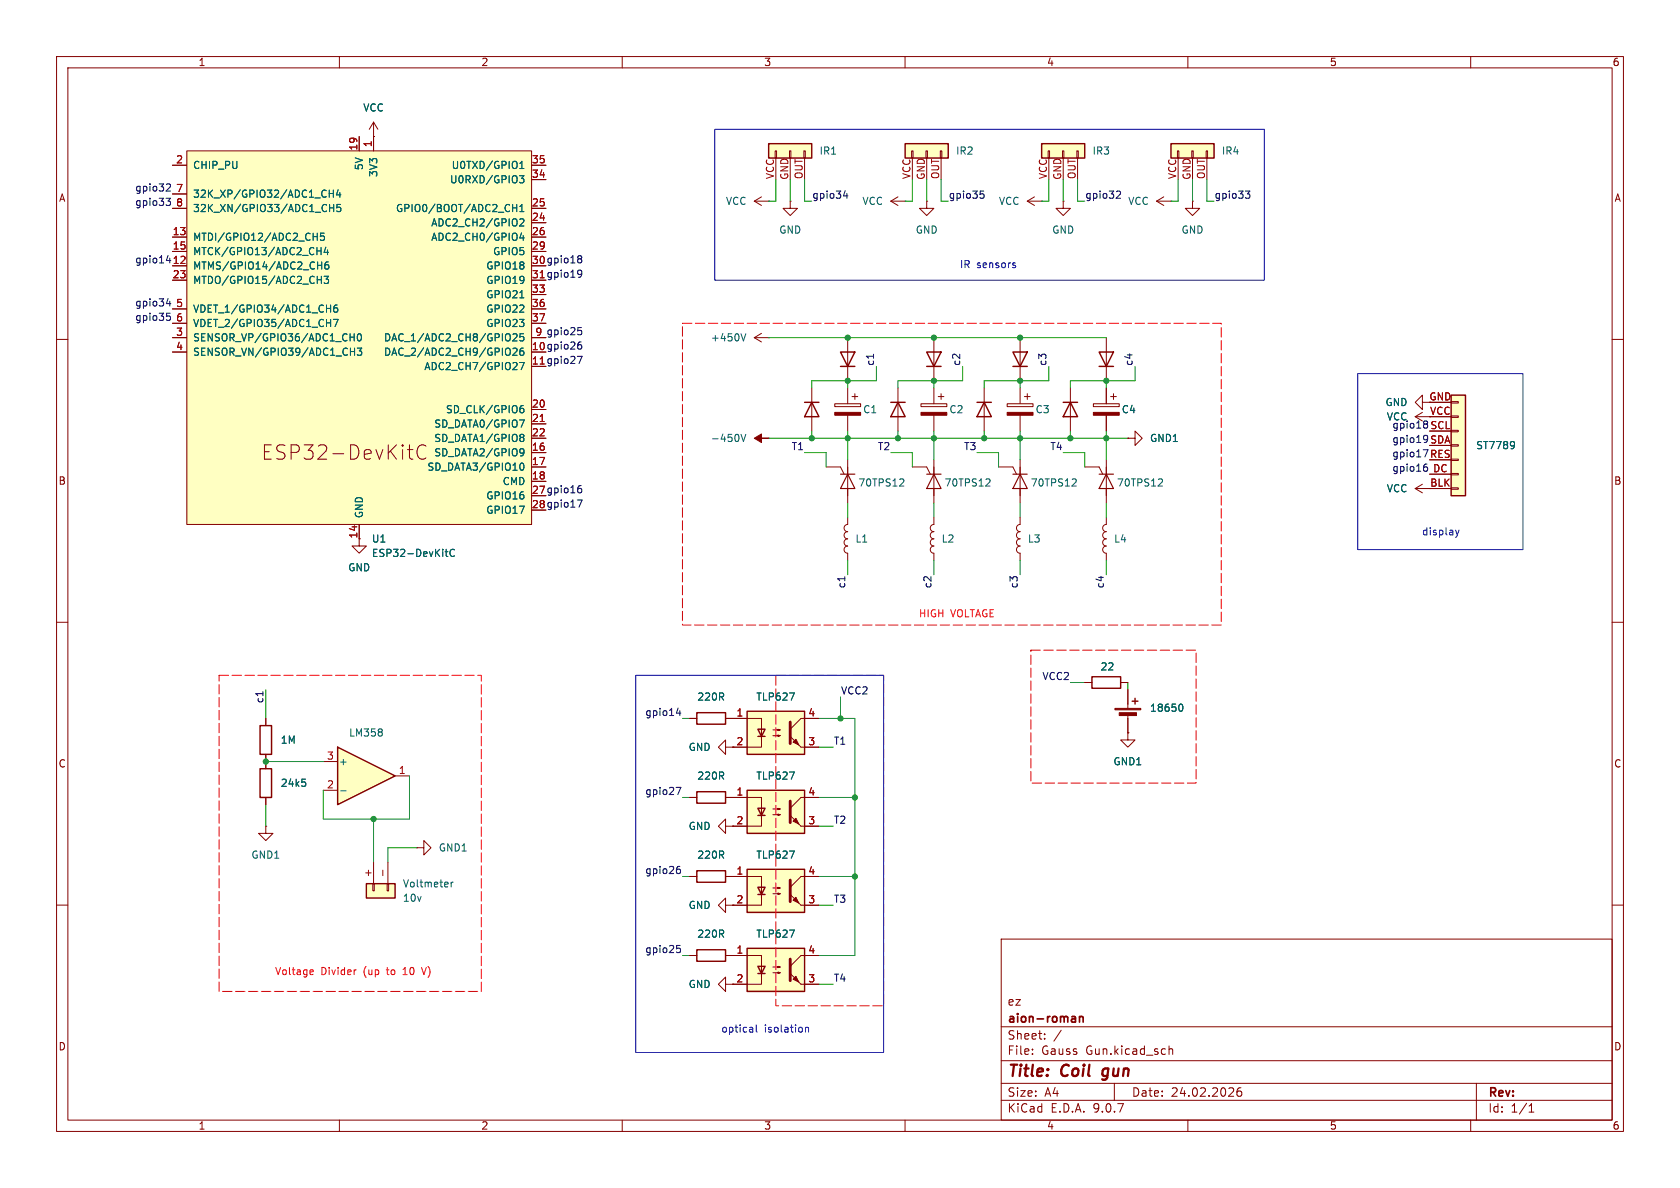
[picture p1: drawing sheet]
<svg xmlns="http://www.w3.org/2000/svg" width="297mm" height="210mm" viewBox="0 0 297 210" stroke-linecap="round" stroke-linejoin="round" font-family="sans-serif">
<g fill="none" stroke="#840000" stroke-width=".18">
<path d="M10 10h277v190h-277zM12 12h273v186h-273zM60 10v2M110 10v2M160 10v2M210 10v2M260 10v2M66 24.1h.1M66 21.6l-.7 1.3M66 21.6l.8 1.3M66 21.6v2.5M149.9 59.7v7.6"/>
<path d="M10 60h2M143.5 68.6v7.6M158.7 68.6v7.6M285 60h2M191.8 82.6h2.5l.6 1.2M195.6 81.3v7.6M10 110h2M285 110h2M47 127v1.3M47 133.4v2.5M47 141v1.2M10 160h2"/>
<path d="M177 166h108v32h-108zM285 160h2M60 198v2M110 198v2M160 198v2M177 194.5h108M177 191.5h108M177 187.5h108M177 181.5h108M182.5 186.3v.1M182.5 185.5v.1M184.7 183.6v.1"/>
<path d="M184.7 182.8v.1M187.6 182.1l-1.3 2M197 191.5v3M206.7 184.9v1.5M206.7 185.5l.2-.1 .3 .1 .1 .9M210 198v2M219.4 192.3a.59 .59 0 0 0-.7 .6v.6l.1 .2 .4 .1 .3-.1v-.5l-.1-.3h-.4l-.3 .3M260 198v2M261 191.5v6.5M270.3 196.6h.9M270.3 195.5l.4-.4v1.5"/>
</g>
<path d="M194.8 190.8l.2 .1M194.9 189.3v.7" fill="none" stroke="#840000" stroke-width=".4"/>
<path d="M189.9 179.7l.2 .2v.8M190.8 179.7v1M190.8 179.8l.3-.1 .3 .1 .1 .9M190.1 180.6l-.5 .1M190.1 180l-.5 .1" fill="none" stroke="#840000" stroke-width=".3"/>
<path d="M194.3 83.8h2.5M195.6 83.8l1.2 2.6h-2.5z" fill="none" stroke="#840000" stroke-width=".2"/>
<path d="M205.3 84.7l.2 .2v.3l-.8 .7h.8M53.4 137.7h.6M53.8 138.2l.3 .3v.3l-.3 .2" fill="none" stroke="#006464" stroke-width=".18"/>
<path d="M142.2 71.1h2.6M143.5 71.1l1.3 2.6h-2.6zM148.6 62.2h2.5l-1.2 2.6zM148.6 64.8h2.5M157.5 71.1h2.5M158.7 71.1l1.3 2.6h-2.5zM46 135.9h2v5.1h-2zM46 128.3h2v5.1h-2z" fill="none" stroke="#840000" stroke-width=".25"/>
<path d="M59.7 132.1l10.1 5.1-10.1 5z" fill="#ffffc2"/>
<path d="M179.1 62.2h2.5l-1.3 2.6zM179.1 64.8h2.5M193 119.6h5.1v2.1h-5.1zM59.7 132.1l10.1 5.1-10.1 5zM123.2 140h5.1v2h-5.1zM200.2 124h1M200.7 123.4v1.1M123.2 153.9h5.1v2.1h-5.1z" fill="none" stroke="#840000" stroke-width=".25"/>
<g fill="none" stroke="#840000" stroke-width=".18">
<path d="M133.3 59.7l1.3 .8M133.3 59.7h2.6M134.6 58.9l-1.3 .8M135.9 59.7h.1M180.3 59.7v7.6M147.6 71.4h4.5v.5h-4.5zM149.9 68.6v2.8M149.9 73.4v2.8M150.6 70.1h1M151.1 69.6v1M149.9 91.4v1.3a.64 .64 0 0 0-.7 .6 .64 .64 0 0 0 .7 .7M149.9 94a.64 .64 0 0 0-.7 .6 .64 .64 0 0 0 .7 .7 .64 .64 0 0 0-.7 .6 .64 .64 0 0 0 .7 .6 .64 .64 0 0 0-.7 .7 .64 .64 0 0 0 .7 .6v1.3"/>
<path d="M57.1 134.6h2.6M57.1 139.7h2.6M69.8 137.2h2.6M128.3 132.1v-1.3l-1.3 1.3 1.3 1.3v-1.3h1.2M191.8 120.7h1.2M198.1 120.7h1.3M199.4 129.5v1.3h1.3l-1.3 1.3-1.3-1.3h1.3M199.4 129.5h.1M199.4 121.9v3.3M199.4 126.2v3.3M121.9 141h1.3M121.9 154.9h1.3"/>
<path d="M128.3 146.1v-1.3l-1.3 1.3 1.3 1.2v-1.2h1.2M128.3 141h1.2M128.3 154.9h1.2"/>
</g>
<path d="M131 59l.4 1.3 .4-1.3M60.2 139.8h1M67.5 129v.3M67.5 129.5v.5M208.6 124.5h.1a.68 .68 0 0 1 .4 .6 .68 .68 0 0 1-.4 .6h-.1" fill="none" stroke="#006464" stroke-width=".18"/>
<g fill="#840000" stroke="#840000" stroke-width=".18">
<path d="M147.6 72.9h4.5v.5h-4.5z"/>
<path d="M197.1 125.2h4.6v.3h-4.6z"/>
<path d="M197.9 126h3v.5h-3z"/>
</g>
<path d="M64.8 156.2h5v2.6h-5z" fill="#ffffc2"/>
<path d="M123.2 126h5.1v2h-5.1zM64.8 156.2h5v2.6h-5z" fill="none" stroke="#840000" stroke-width=".25"/>
<path d="M180.3 91.4v1.3a.64 .64 0 0 0-.6 .6 .64 .64 0 0 0 .6 .7M180.3 94a.64 .64 0 0 0-.6 .6 .64 .64 0 0 0 .6 .7 .64 .64 0 0 0-.6 .6 .64 .64 0 0 0 .6 .6 .64 .64 0 0 0-.6 .7 .64 .64 0 0 0 .6 .6v1.3M121.9 127h1.3M128.3 127h1.2M47 146.1v1.2h1.3l-1.3 1.3-1.3-1.3h1.3M47 146.1h.1M65.9 156.2h.3v1.3h-.3zM66 152.4v3.8M68.5 156.2h.2v1.3h-.2zM68.6 152.4v3.8M73.7 149.9h1.2v-1.3l1.3 1.3-1.3 1.2v-1.2M73.7 149.9h.1" fill="none" stroke="#840000" stroke-width=".18"/>
<path d="M67.7 153.8v1" fill="none" stroke="#a90000" stroke-width=".18"/>
<path d="M79.8 155.9v.9M80.1 155.9l-.3 .3" fill="none" stroke="#006464" stroke-width=".18"/>
<path d="M132.1 139.7h10.1v7.6h-10.1z" fill="#ffffc2"/>
<path d="M132.1 139.7h10.1v7.6h-10.1zM134 142.9h1.3l-.7 1.2zM134 144.1h1.3" fill="none" stroke="#840000" stroke-width=".25"/>
<path d="M129.5 141h5.1v3.8v-1.9M134.6 144.1v2h-5.1M136.7 143h1.2l-.4 .1v-.2l.4 .1M136.7 144h1.2l-.4 .1v-.2l.4 .1M141.6 146.1h3.2M144.8 141h-3.2l-1.9 1.9" fill="none" stroke="#840000" stroke-width=".18"/>
<path d="M139.7 141.6v3.8" fill="none" stroke="#840000" stroke-width=".51"/>
<g fill="#840000" stroke="#840000" stroke-width=".18">
<path d="M140.2 145.2l.5-.5 .5 1z"/>
<path d="M139.7 144.1l1.9 2z"/>
</g>
<path d="M139.6 136.5h.8l-.5 1.2" fill="none" stroke="#006464" stroke-width=".18"/>
<path d="M33 26.7h61v66h-61z" fill="#ffffc2"/>
<g fill="none" stroke="#840000" stroke-width=".18">
<path d="M30.5 29.2h2.5M30.5 34.3h2.5M30.5 36.8h2.5M33 26.7h61v66h-61zM63.5 24.1v2.6M66 24.1v2.6M94 29.2h2.5M94 36.8h2.5M94 31.8h2.5M94 39.4h2.5M30.5 41.9h2.5M30.5 44.5h2.5"/>
<path d="M30.5 47h2.5M30.5 49.5h2.5M30.5 54.6h2.5M30.5 57.2h2.5M30.5 59.7h2.5M94 41.9h2.5M94 44.5h2.5M94 54.6h2.5M94 57.2h2.5M94 59.7h2.5M94 52.1h2.5M30.5 62.2h2.5"/>
<path d="M72 79.5h1M75.3 78.9a.95 .95 0 0 0-1.1-.2 .95 .95 0 0 0-.5 1 1.08 1.08 0 0 0 .3 1.2 1.08 1.08 0 0 0 1.2 .2l.1-.2M94 72.4h2.5M94 74.9h2.5M94 77.5h2.5M63.5 92.7v3.8h1.3l-1.3 1.3-1.3-1.3h1.3M72.4 80.8l.1 .3 .5 .1M94 80h2.5M94 82.6h2.5M94 85.1h2.5M165.1 91.4v1.3a.64 .64 0 0 0-.6 .6 .64 .64 0 0 0 .6 .7M165.1 94a.64 .64 0 0 0-.6 .6 .64 .64 0 0 0 .6 .7 .64 .64 0 0 0-.6 .6 .64 .64 0 0 0 .6 .6 .64 .64 0 0 0-.6 .7 .64 .64 0 0 0 .6 .6v1.3"/>
<path d="M195.6 91.4v1.3a.64 .64 0 0 0-.7 .6 .64 .64 0 0 0 .7 .7M195.6 94a.64 .64 0 0 0-.7 .6 .64 .64 0 0 0 .7 .7 .64 .64 0 0 0-.7 .6 .64 .64 0 0 0 .7 .6 .64 .64 0 0 0-.7 .7 .64 .64 0 0 0 .7 .6v1.3M128.3 160v-1.2l-1.3 1.2 1.3 1.3v-1.3h1.2"/>
</g>
<g fill="none" stroke="#006464" stroke-width=".18">
<path d="M58.2 33.6v1.3M58.2 34.2h.7M58.3 36.1v1.3M58.3 36.7h.7M58.9 33.6v1.3M59 36.1v1.3M59.8 33.5l-.3 .9h.8M60.1 34v.9M60.2 36.1h-.6l-.1 .6 .2-.1 .4 .1 .2 .2-.1 .4-.2 .1-.5-.1M90.6 36.7h.8M91.4 36.1v1.3M91.8 31.1h.8l-.4 .4 .4 .2v.5l-.2 .1h-.5"/>
<path d="M91.9 37.4h.7M91.9 29.8h.7M91.9 28.9l.4-.4v1.3M91.9 36.5l.4-.4v1.3M91.9 38.8l.5-.1 .2 .3-.8 .9h.8M55.4 41.8h.7M56 44.4h.8M56.1 41.2v1.3M56.1 49.4h.7M56.1 46.9h.8M56.8 43.8v1.2M56.8 48.8v1.3"/>
<path d="M56.9 46.3v1.3M57.3 41.2h-.6l-.1 .6 .2-.1 .4 .1 .2 .1-.1 .5-.2 .1-.5-.1M57.3 48.8h.8l-.4 .5 .3 .1v.6l-.2 .1-.5-.1M57.6 43.7l-.3 .9h.8M57.7 54.5h.7M57.7 57.1h.7M57.9 44.2v.8M58 46.3l-.3 .1a.86 .86 0 0 0 0 1.2l.4-.2v-.4l-.2-.2h-.2l-.3 .2M58.4 53.9v1.3M58.4 56.5v1.2M58.9 56.5h.9l-.6 1.2M59.6 53.9l-.4 .1a.86 .86 0 0 0 0 1.2l.5-.1v-.5l-.2-.2h-.3l-.2 .2"/>
<path d="M61.9 59.6h.7M62.6 59v1.3M63.3 59.1l.2-.1a.68 .68 0 0 1 .4 .6 .68 .68 0 0 1-.4 .7 .84 .84 0 0 1-.2-1.2zM90.7 59.1l.5-.1 .2 .4-.8 .9h.8M91.9 52.6h.7M92.2 41.2l-.3 .9h.8M92.5 41.6v.9M92.6 59h-.6l-.1 .6 .2-.1h.4l.1 .2v.4l-.2 .2-.5-.2M62 62.1h.7M62.7 61.5v1.3M63.2 61.5h.8l-.5 .5 .4 .1v.6l-.2 .1-.5-.1M90.7 61.7l.5-.2 .2 .4-.8 .9h.8"/>
<path d="M91.8 64.1h.9l-.6 1.2M91.8 74.2h.9l-.6 1.3M92 72.2h.4l.2 .2-.1 .5h-.5M92.1 76.8h.3l.2 .2-.2 .3M92.1 79.3l.5 .1a.84 .84 0 0 1-.3 1.2M92.1 77.3h.3M92.4 77.3l.2 .3v.2l-.1 .2h-.4M92.5 61.5l-.4 .1a.86 .86 0 0 0 0 1.2l.5-.1v-.4l-.2-.3-.4 .1-.1 .2M92.5 71.7l-.4 .1-.1 .2M92.6 79.9l-.2 .2h-.3M78.7 97.5h.5M78.9 97.1v1.1l.3 .2"/>
<path d="M80.3 97.2a.6 .6 0 0 0-.8 .4 .6 .6 0 0 0 .6 .8l.2-.2M92 82l.2-.1a.68 .68 0 0 1 .4 .6 .68 .68 0 0 1-.4 .6l-.2-.1"/>
</g>
<path d="M95.5 74.5h.7" fill="none" stroke="#a90000" stroke-width=".18"/>
<path d="M132.1 153.7h10.1v7.6h-10.1z" fill="#ffffc2"/>
<path d="M188 71.1h2.5M189.2 71.1l1.3 2.6h-2.5zM194.3 62.2h2.5l-1.2 2.6zM194.3 64.8h2.5M132.1 153.7h10.1v7.6h-10.1zM134 156.8h1.3l-.7 1.3zM134 158.1h1.3" fill="none" stroke="#840000" stroke-width=".25"/>
<g fill="none" stroke="#840000" stroke-width=".18">
<path d="M133.3 35.6l1.3 .7M133.3 35.6h2.6M134.6 34.8l-1.3 .8M135.9 35.6h.1M157.5 35.6h2.5M157.5 35.6l1.2 .7M158.7 34.8l-1.2 .8M160 35.6h.1M181.6 35.6h2.5M181.6 35.6l1.3 .7M182.9 34.8l-1.3 .8M184.1 35.6h.1"/>
<path d="M188 35.6v1.2h1.2l-1.2 1.3-1.3-1.3h1.3M188 35.6h.1M195.6 59.7v7.6M135.9 77.5h.1M189.2 68.6v7.6M193.3 71.4h4.6v.5h-4.6zM195.6 68.6v2.8M195.6 73.4v2.8M196.3 70.1h1.1M196.8 69.6v1M146 82.6h2.6l.6 1.2M149.9 81.3v7.6"/>
<path d="M129.5 154.9h5.1v3.9v-2M134.6 158.1v1.9h-5.1M136.7 157h1.2l-.4 .1v-.3l.4 .2M136.7 158h1.2l-.4 .1v-.2l.4 .1M144.8 154.9h-3.2l-1.9 1.9M141.6 160h3.2"/>
</g>
<path d="M139.7 155.6v3.8" fill="none" stroke="#840000" stroke-width=".51"/>
<g fill="#840000" stroke="#840000" stroke-width=".18">
<path d="M140.2 159.1l.5-.5 .5 1z"/>
<path d="M139.7 158.1l1.9 1.9z"/>
<path d="M193.3 72.9h4.6v.5h-4.6z"/>
<path d="M133.3 77.5l1.3-.8v.8h1.3h-1.3v.7z"/>
</g>
<path d="M131 76.8l.4 1.2 .4-1.2M159.6 84.7l.2 .2-.1 .3-.7 .7h.8M139.6 150.4h.8l-.5 1.3" fill="none" stroke="#006464" stroke-width=".18"/>
<path d="M148.6 83.8h2.5M149.9 83.8l1.2 2.6h-2.5z" fill="none" stroke="#840000" stroke-width=".2"/>
<path d="M184.1 25.4h7.7v2.5h-7.7z" fill="#ffffc2"/>
<path d="M184.1 25.4h7.7v2.5h-7.7z" fill="none" stroke="#840000" stroke-width=".25"/>
<path d="M185.3 26.7h.2v1.2h-.2zM185.4 27.9v3.9M187.8 26.7h.3v1.2h-.3zM188 27.9v3.9M190.4 26.7h.2v1.2h-.2zM190.5 27.9v3.9" fill="none" stroke="#840000" stroke-width=".18"/>
<path d="M207 25.4h7.6v2.5h-7.6z" fill="#ffffc2"/>
<path d="M207 25.4h7.6v2.5h-7.6z" fill="none" stroke="#840000" stroke-width=".25"/>
<path d="M204.5 35.6l1.2 .7M204.5 35.6h2.5M205.7 34.8l-1.2 .8M207 35.6h.1M208.2 26.7h.2v1.2h-.2zM208.3 27.9v3.9M210.7 26.7h.2v1.2h-.2zM210.8 35.6v1.2h1.3l-1.3 1.3-1.3-1.3h1.3M210.8 35.6h.1M210.8 27.9v3.9M213.2 26.7h.3v1.2h-.3zM213.4 27.9v3.9" fill="none" stroke="#840000" stroke-width=".18"/>
<path d="M135.9 25.4h7.6v2.5h-7.6z" fill="#ffffc2"/>
<path d="M135.9 25.4h7.6v2.5h-7.6z" fill="none" stroke="#840000" stroke-width=".25"/>
<path d="M137 26.7h.3v1.2h-.3zM137.2 27.9v3.9M139.6 26.7h.2v1.2h-.2zM139.7 35.6v1.2h1.3l-1.3 1.3-1.3-1.3h1.3M139.7 35.6h.1M139.7 27.9v3.9M142.1 26.7h.3v1.2h-.3zM142.2 27.9v3.9" fill="none" stroke="#840000" stroke-width=".18"/>
<path d="M160 25.4h7.6v2.5h-7.6z" fill="#ffffc2"/>
<path d="M160 25.4h7.6v2.5h-7.6z" fill="none" stroke="#840000" stroke-width=".25"/>
<path d="M161.2 26.7h.2v1.2h-.2zM161.3 27.9v3.9M163.7 26.7h.3v1.2h-.3zM163.8 27.9v3.9M166.2 26.7h.3v1.2h-.3zM166.4 27.9v3.9" fill="none" stroke="#840000" stroke-width=".18"/>
<path d="M132.1 125.7h10.1v7.7h-10.1z" fill="#ffffc2"/>
<path d="M163.8 62.2h2.6l-1.3 2.6zM163.8 64.8h2.6M172.7 71.1h2.6M174 71.1l1.3 2.6h-2.6zM132.1 125.7h10.1v7.7h-10.1zM134 128.9h1.3l-.7 1.3zM134 130.2h1.3" fill="none" stroke="#840000" stroke-width=".25"/>
<g fill="none" stroke="#840000" stroke-width=".18">
<path d="M163.8 35.6v1.2h1.3l-1.3 1.3-1.2-1.3h1.2M163.8 35.6h.1M165.1 59.7v7.6M162.8 71.4h4.6v.5h-4.6zM165.1 68.6v2.8M165.1 73.4v2.8M165.9 70.1h1M166.4 69.6v1M174 68.6v7.6M178.1 71.4h4.5v.5h-4.5zM180.3 68.6v2.8M180.3 73.4v2.8"/>
<path d="M181.1 70.1h1M181.6 69.6v1M129.5 127h5.1v3.8v-1.9M134.6 130.2v1.9h-5.1M136.7 129h1.2l-.4 .2v-.3l.4 .1M136.7 130h1.2l-.4 .2v-.3l.4 .1M141.6 132.1h3.2M144.8 127h-3.2l-1.9 1.9"/>
</g>
<path d="M139.7 127.6v3.8" fill="none" stroke="#840000" stroke-width=".51"/>
<g fill="#840000" stroke="#840000" stroke-width=".18">
<path d="M140.2 131.2l.5-.5 .5 1z"/>
<path d="M139.7 130.2l1.9 1.9z"/>
<path d="M178.1 72.9h4.5v.5h-4.5z"/>
<path d="M162.8 72.9h4.6v.5h-4.6z"/>
</g>
<path d="M139.6 122.5h.8l-.5 1.3" fill="none" stroke="#006464" stroke-width=".18"/>
<path d="M256.5 69.9h2.6v17.7h-2.6z" fill="#ffffc2"/>
<path d="M256.5 69.9h2.6v17.7h-2.6zM123.2 167.9h5.1v2h-5.1z" fill="none" stroke="#840000" stroke-width=".25"/>
<g fill="none" stroke="#840000" stroke-width=".18">
<path d="M252.7 71.1h3.8M252.7 73.7h3.8M252.7 76.2h3.8M252.7 78.7h3.8M256.5 71h1.3v.2h-1.3zM256.5 73.5h1.3v.3h-1.3zM256.5 76.1h1.3v.2h-1.3zM256.5 78.6h1.3v.3h-1.3zM161.3 82.6h2.5l.7 1.2M165.1 81.3v7.6M176.5 82.6h2.6l.6 1.2M180.3 81.3v7.6"/>
<path d="M252.7 81.3h3.8M252.7 83.8h3.8M252.7 86.4h3.8M256.5 81.2h1.3v.2h-1.3zM256.5 83.7h1.3v.2h-1.3zM256.5 86.2h1.3v.3h-1.3zM121.9 168.9h1.3M128.3 168.9h1.2"/>
</g>
<path d="M267.5 78l.2 .2a1.07 1.07 0 0 1-.1 1M267.7 78.6l-.2 .2M174.8 84.7l.2 .2v.3l-.8 .7h.8M190 84.7l.3 .2-.1 .3-.7 .7h.8" fill="none" stroke="#006464" stroke-width=".18"/>
<path d="M163.8 83.8h2.6M165.1 83.8l1.3 2.6h-2.6zM179.1 83.8h2.5M180.3 83.8l1.3 2.6h-2.5z" fill="none" stroke="#840000" stroke-width=".2"/>
<path d="M132.1 167.6h10.1v7.7h-10.1z" fill="#ffffc2"/>
<path d="M132.1 167.6h10.1v7.7h-10.1zM134 170.8h1.3l-.7 1.3zM134 172.1h1.3" fill="none" stroke="#840000" stroke-width=".25"/>
<g fill="none" stroke="#840000" stroke-width=".18">
<path d="M30.5 29.2h2.5M30.5 34.3h2.5M30.5 36.8h2.5M63.5 24.1v2.6M66 24.1h.1M66 24.1v2.6M94 29.2h2.5M94 36.8h2.5M94 31.8h2.5M94 39.4h2.5M30.5 41.9h2.5M30.5 44.5h2.5"/>
<path d="M30.5 47h2.5M30.5 49.5h2.5M30.5 54.6h2.5M30.5 57.2h2.5M30.5 59.7h2.5M94 41.9h2.5M94 44.5h2.5M94 54.6h2.5M94 57.2h2.5M94 59.7h2.5M94 52.1h2.5M30.5 62.2h2.5"/>
<path d="M94 72.4h2.5M94 74.9h2.5M94 77.5h2.5M195.6 68.6v2.8M195.6 73.4v2.8M199.4 77.5h1.3v1.2l1.2-1.2-1.2-1.3v1.3M199.4 77.5h.1M250.2 73.7l1.3 .7M250.2 73.7h6.3M251.5 71.1v-1.2l-1.3 1.2 1.3 1.3v-1.3h5M251.5 72.9l-1.3 .8M252.7 76.2h3.8"/>
<path d="M252.7 78.7h3.8M63.5 92.7v2.6M94 80h2.5M94 82.6h2.5M94 85.1h2.5M250.2 86.4l1.3 .7M250.2 86.4h6.3M251.5 85.6l-1.3 .8M252.7 81.3h3.8M252.7 83.8h3.8M47 127v1.3M47 133.4v2.5"/>
<path d="M121.9 127h1.3M128.3 127h3.8M129.5 132.1h2.6M142.2 127h2.6M142.2 132.1h2.6M191.8 120.7h1.2M198.1 120.7h1.3M199.4 129.5h.1M199.4 121.9v2.6M199.4 127v2.5M47 141v1.2M121.9 141h1.3"/>
<path d="M121.9 154.9h1.3M128.3 141h3.8M128.3 154.9h3.8M129.5 146.1h2.6M142.2 141h2.6M142.2 154.9h2.6M142.2 146.1h2.6M121.9 168.9h1.3M128.3 168.9h6.3v3.8v-1.9M129.5 160h2.6M134.6 172.1v1.9h-6.3v1.3l-1.3-1.3 1.3-1.3v1.3M136.7 170.9h1.2l-.4 .2v-.3l.4 .1"/>
<path d="M136.7 172h1.2l-.4 .1v-.3l.4 .2M141.6 174h3.2M142.2 160h2.6M144.8 168.9h-3.2l-1.9 1.9"/>
</g>
<path d="M139.7 169.5v3.9" fill="none" stroke="#840000" stroke-width=".51"/>
<g fill="#840000" stroke="#840000" stroke-width=".18">
<path d="M140.2 173.1l.5-.5 .5 1z"/>
<path d="M139.7 172.1l1.9 1.9z"/>
</g>
<g fill="none" stroke="#006464" stroke-width=".18">
<path d="M58.2 33.6v1.3M58.2 34.2h.7M58.3 36.1v1.3M58.3 36.7h.7M58.9 33.6v1.3M59 36.1v1.3M59.8 33.5l-.3 .9h.8M60.1 34v.9M60.2 36.1h-.6l-.1 .6 .2-.1 .4 .1 .2 .2-.1 .4-.2 .1-.5-.1M90.6 36.7h.8M91.4 36.1v1.3M91.8 31.1h.8l-.4 .4 .4 .2v.5l-.2 .1h-.5"/>
<path d="M91.9 37.4h.7M91.9 29.8h.7M91.9 28.9l.4-.4v1.3M91.9 36.5l.4-.4v1.3M91.9 38.8l.5-.1 .2 .3-.8 .9h.8M55.4 41.8h.7M56 44.4h.8M56.1 41.2v1.3M56.1 49.4h.7M56.1 46.9h.8M56.8 43.8v1.2M56.8 48.8v1.3"/>
<path d="M56.9 46.3v1.3M57.3 41.2h-.6l-.1 .6 .2-.1 .4 .1 .2 .1-.1 .5-.2 .1-.5-.1M57.3 48.8h.8l-.4 .5 .3 .1v.6l-.2 .1-.5-.1M57.6 43.7l-.3 .9h.8M57.7 54.5h.7M57.7 57.1h.7M57.9 44.2v.8M58 46.3l-.3 .1a.86 .86 0 0 0 0 1.2l.4-.2v-.4l-.2-.2h-.2l-.3 .2M58.4 53.9v1.3M58.4 56.5v1.2M58.9 56.5h.9l-.6 1.2M59.6 53.9l-.4 .1a.86 .86 0 0 0 0 1.2l.5-.1v-.5l-.2-.2h-.3l-.2 .2"/>
<path d="M61.9 59.6h.7M62.6 59v1.3M63.3 59.1l.2-.1a.68 .68 0 0 1 .4 .6 .68 .68 0 0 1-.4 .7 .84 .84 0 0 1-.2-1.2zM90.7 59.1l.5-.1 .2 .4-.8 .9h.8M91.9 52.6h.7M92.2 41.2l-.3 .9h.8M92.5 41.6v.9M92.6 59h-.6l-.1 .6 .2-.1h.4l.1 .2v.4l-.2 .2-.5-.2M62 62.1h.7M62.7 61.5v1.3M63.2 61.5h.8l-.5 .5 .4 .1v.6l-.2 .1-.5-.1M90.7 61.7l.5-.2 .2 .4-.8 .9h.8"/>
<path d="M91.8 64.1h.9l-.6 1.2M91.8 74.2h.9l-.6 1.3M92 72.2h.4l.2 .2-.1 .5h-.5M92.1 76.8h.3l.2 .2-.2 .3M92.1 79.3l.5 .1a.84 .84 0 0 1-.3 1.2M92.1 77.3h.3M92.4 77.3l.2 .3v.2l-.1 .2h-.4M92.5 61.5l-.4 .1a.86 .86 0 0 0 0 1.2l.5-.1v-.4l-.2-.3-.4 .1-.1 .2M92.5 71.7l-.4 .1-.1 .2M92.6 79.9l-.2 .2h-.3M267.5 78l.2 .2a1.07 1.07 0 0 1-.1 1M267.7 78.6l-.2 .2"/>
<path d="M78.7 97.5h.5M78.9 97.1v1.1l.3 .2M80.3 97.2a.6 .6 0 0 0-.8 .4 .6 .6 0 0 0 .6 .8l.2-.2M92 82l.2-.1a.68 .68 0 0 1 .4 .6 .68 .68 0 0 1-.4 .6l-.2-.1M53.4 137.7h.6M53.8 138.2l.3 .3v.3l-.3 .2M139.6 122.5h.8l-.5 1.3M139.6 136.5h.8l-.5 1.2M208.6 124.5h.1a.68 .68 0 0 1 .4 .6 .68 .68 0 0 1-.4 .6h-.1M139.6 150.4h.8l-.5 1.3M139.6 164.4h.8l-.5 1.3"/>
</g>
<g fill="none" stroke="#0f0f0f" stroke-width=".18">
<path d="M29.4 35h.7l-.4 .5 .4 .2v.4l-.2 .2h-.4M29.6 32.5l.4 .1 .1 .3-.7 .9h.7M149.4 33.7l-.3 .9h.8M149.7 34.2v.8M173.3 33.8h.6M173.4 34.3h.3l.3 .2-.1 .4-.5 .1M197.6 33.8h.4l.1 .3-.8 .9h.8M220.2 33.8h.8l-.5 .5 .4 .1 .1 .4-.3 .2h-.3M29.5 55.4h.6M29.6 55.9h.3l.2 .2-.1 .5h-.4M29.7 45.1l-.3 1h.8M29.7 52.8l-.3 .9h.8"/>
<path d="M30 53.3v.8M102.2 57.9h.6M102.3 58.4h.3l.2 .2-.1 .5-.4 .1M102.4 45.2h.2l.2 .2-.2 .4M102.4 47.7l.4 .2a.84 .84 0 0 1-.3 1.1h-.3M102.4 45.8h.2M102.6 45.8l.2 .2v.2l-.1 .2-.3 .1M102.8 48.3l-.2 .2h-.2M102.1 63h.8l-.5 1.3M102.4 60.9h.2l.2 .3v.4l-.4 .1M102.7 60.4l-.3 .1M154.4 62.6v.7"/>
<path d="M251.6 79.5h.8l-.5 1.3M251.9 77h.4M251.9 74.4l.4 .1M251.9 75h.2M252.1 75h.2M252.3 77.7h-.4M252.3 74.9l-.2 .1M252.3 75.6l-.4 .1M252.3 77.9l-.2 .3h-.3M102.1 88.4h.8l-.5 1.3M102.4 86.3h.2l.2 .3v.4l-.4 .1M102.7 85.8l-.3 .1"/>
<path d="M251.9 82.5h.2l.3 .3-.1 .4-.4 .1M252.3 82l-.4 .1M149.3 101.9v.8M46.5 122.3v.7M119.5 139.2h.9l-.6 1.3M119.9 125.2l-.3 .9h.8M120.2 125.6v.9M119.8 153.6h.3l.2 .3-.1 .4-.4 .1M120.2 153.2h-.4M119.6 167.1h.6M119.8 167.6h.3l.2 .3-.1 .4-.4 .1"/>
</g>
<g fill="none" stroke="#009600" stroke-width=".18">
<path d="M137.2 31.8v3.8h-1.3M139.7 31.8v3.8M142.2 31.8v3.8h1.3M161.3 31.8v3.8h-1.3M163.8 31.8v3.8M166.4 31.8v3.8h1.2M185.4 31.8v3.8h-1.3M188 31.8v3.8M190.5 31.8v3.8h1.3M208.3 31.8v3.8h-1.3M210.8 31.8v3.8M213.4 31.8v3.8h1.2"/>
<path d="M135.9 59.7h59.7M135.9 77.5h63.5M143.5 76.2v1.3M149.9 67.3v1.3M149.9 76.2v5.1M154.9 64.8v2.5h-11.4v1.3M158.7 76.2v1.3M165.1 67.3v1.3M165.1 76.2v5.1M170.2 64.8v2.5h-11.5v1.3M174 76.2v1.3M180.3 67.3v1.3"/>
<path d="M180.3 76.2v5.1M185.4 64.8v2.5h-11.4v1.3M189.2 76.2v1.3M195.6 67.3v1.3M195.6 76.2v5.1M200.7 64.8v2.5h-11.5v1.3M142.2 80h3.8v2.6M149.9 88.9v2.5M149.9 99.1v2.5M157.5 80h3.8v2.6M165.1 88.9v2.5M165.1 99.1v2.5"/>
<path d="M172.7 80h3.8v2.6M180.3 88.9v2.5M180.3 99.1v2.5M188 80h3.8v2.6M195.6 88.9v2.5M195.6 99.1v2.5M47 121.9v5.1M47 134.6h10.1M72.4 137.2v7.6h-15.3v-5.1M120.6 127h1.3M144.8 127h6.3v41.9h-6.3M144.8 132.1h2.5"/>
<path d="M148.6 123.2v3.8M189.2 120.7h2.6M199.4 120.7v1.2M47 142.2v3.9M66 144.8v7.6M73.7 149.9h-5.1v2.5M120.6 154.9h1.3M120.6 141h1.3M144.8 146.1h2.5M144.8 154.9h6.3M144.8 141h6.3M120.6 168.9h1.3"/>
<path d="M144.8 160h2.5M144.8 174h2.5"/>
</g>
<g fill="none" stroke="#0000c2" stroke-width=".18">
<path d="M126.4 22.9h97.1v26.6h-97.1zM179.4 46.9l.2 .2-.2 .2M179.4 46.5h.1M240 66h29.2v31.2h-29.2zM257.3 93.7l.3 .9M257.6 94.6l-.3 .4M257.9 93.7l-.3 .9M112.4 119.4h43.8v66.7h-43.8zM133 181.7l.1 .7M133.1 182.4h-.1M133.1 181.9l-.1 .1M133.7 181.2v1.1l.2 .1"/>
<path d="M142.4 181.6v.8M142.4 181.7l.2-.1 .3 .1v.7"/>
</g>
<path d="M55 171.4l.3 .1 .1 .2-.6 .2M55.3 172.2l-.3 .1M63 171.4l-.3 .1M71.3 172.3h.7M71.4 171.3l-.1 .1M74.5 171l.4 1.3" fill="none" stroke="#f01" stroke-width=".18"/>
<path d="M38.7 119.4h46.4v55.9h-46.4z" fill="none" stroke="#ff000a" stroke-width=".18" stroke-dasharray="1.7 .6"/>
<path d="M137.2 119.4h19v58.4h-19z" fill="none" stroke="#ff0313" stroke-width=".18" stroke-dasharray="1.7 .6"/>
<path d="M182.2 114.9h29.3v23.5h-29.3z" fill="none" stroke="#ff050c" stroke-width=".18" stroke-dasharray="1.7 .6"/>
<path d="M120.6 57.2h95.3v53.3h-95.3z" fill="none" stroke="#ff0007" stroke-width=".18" stroke-dasharray="1.7 .6"/>
<path d="M95.5 74.5h.7" fill="none" stroke="#a90000" stroke-width=".18"/>
<g fill="#009600" stroke="#009600" stroke-width=".18">
<circle cx="66" cy="144.8" r=".46"/>
<circle cx="47" cy="134.6" r=".46"/>
<circle cx="174" cy="77.5" r=".46"/>
<circle cx="180.3" cy="59.7" r=".46"/>
<circle cx="180.3" cy="77.5" r=".46"/>
<circle cx="180.3" cy="67.3" r=".46"/>
<circle cx="151.1" cy="154.9" r=".46"/>
<circle cx="148.6" cy="127" r=".46"/>
<circle cx="151.1" cy="141" r=".46"/>
<circle cx="149.9" cy="77.5" r=".46"/>
<circle cx="143.5" cy="77.5" r=".46"/>
<circle cx="158.7" cy="77.5" r=".46"/>
<circle cx="165.1" cy="77.5" r=".46"/>
<circle cx="189.2" cy="77.5" r=".46"/>
<circle cx="195.6" cy="77.5" r=".46"/>
<circle cx="195.6" cy="67.3" r=".46"/>
<circle cx="149.9" cy="67.3" r=".46"/>
<circle cx="165.1" cy="67.3" r=".46"/>
<circle cx="149.9" cy="59.7" r=".46"/>
<circle cx="165.1" cy="59.7" r=".46"/>
</g>
<text font-size="3.5" fill="#840000" x="46.2" y="81.5">ESP32-DevKitC</text>
<g font-size="2.8" fill="#840000">
<text x="178" y="190.9">Title:</text>
<text x="187.7" y="190.9">Coil</text>
<text x="195.8" y="190.9">gun</text>
</g>
<g font-size="2.1" fill="#840000">
<text x="178" y="178">ez</text>
<text x="178" y="184">Sheet:</text>
<text x="178" y="181.2">aion-roman</text>
<text x="178" y="186.7">File:</text>
<text x="184.1" y="186.7">Gauss</text>
<text x="192" y="186.7">Gun.kicad_sch</text>
<text x="178" y="196.9">KiCad</text>
<text x="178" y="194.1">Size:</text>
<text x="184.7" y="194.1">A4</text>
<text x="185.7" y="196.9">E.D.A.</text>
<text x="193.3" y="196.9">9.0.7</text>
<text x="200" y="194.1">Date:</text>
<text x="207" y="194.1">24.02.2026</text>
<text x="263" y="194.3">Rev:</text>
<text x="263" y="196.9">Id:</text>
<text x="267.1" y="196.9">1/1</text>
</g>
<g font-size="1.8" fill="#840000">
<text x="35" y="11.9">1</text>
<text x="85" y="11.9">2</text>
<text x="135" y="11.9">3</text>
<text x="185" y="11.9">4</text>
<text x="235" y="11.9">5</text>
<text x="285" y="11.9">6</text>
<text x="10.3" y="35.9">A</text>
<text x="285.3" y="35.9">A</text>
<text x="93.9" y="46.7">30 gpio18</text>
<text x="93.9" y="62">10 gpio26</text>
<text x="252.6" y="70.9">GND</text>
<text x="252.7" y="73.4">VCC</text>
<text x="10.3" y="85.9">B</text>
<text x="93.9" y="87.4">27 gpio16</text>
<text x="93.9" y="89.9">28 gpio17</text>
<text x="252.7" y="86.1">BLK</text>
<text x="285.3" y="85.9">B</text>
<text x="63.2" y="95.3" transform="rotate(-90 63.2 95.3)">14</text>
<text x="130.1" y="131.8">2</text>
<text x="10.3" y="135.9">C</text>
<text x="285.3" y="135.9">C</text>
<text x="130.1" y="173.7">2</text>
<text x="10.3" y="185.9">D</text>
<text x="285.3" y="185.9">D</text>
<text x="35" y="199.9">1</text>
<text x="85" y="199.9">2</text>
<text x="135" y="199.9">3</text>
<text x="185" y="199.9">4</text>
<text x="235" y="199.9">5</text>
<text x="285" y="199.9">6</text>
</g>
<g font-size="1.8" fill="#006464">
<text x="64.1" y="19.9">VCC</text>
<text x="144.8" y="27.5">IR1</text>
<text x="168.9" y="27.5">IR2</text>
<text x="193" y="27.5">IR3</text>
<text x="215.9" y="27.5">IR4</text>
<text x="34" y="30.1">CHIP_PU</text>
<text x="34" y="35.2">32K_XP/GPIO32/ADC1_CH4</text>
<text x="64.4" y="30.2" transform="rotate(-90 64.4 30.2)">5V</text>
<text x="66.9" y="31.4" transform="rotate(-90 66.9 31.4)">3V3</text>
<text x="79.5" y="32.6">U0RXD/GPIO3</text>
<text x="79.8" y="30.1">U0TXD/GPIO1</text>
<text x="34" y="37.7">32K_XN/GPIO33/ADC1_CH5</text>
<text x="69.9" y="37.7">GPIO0/BOOT/ADC2_CH1</text>
<text x="76.1" y="40.2">ADC2_CH2/GPIO2</text>
<text x="128.2" y="36.4">VCC</text>
<text x="137.7" y="41.5">GND</text>
<text x="152.4" y="36.4">VCC</text>
<text x="161.8" y="41.5">GND</text>
<text x="176.5" y="36.4">VCC</text>
<text x="185.9" y="41.5">GND</text>
<text x="199.4" y="36.4">VCC</text>
<text x="208.8" y="41.5">GND</text>
<text x="34" y="42.8">MTDI/GPIO12/ADC2_CH5</text>
<text x="34" y="45.3">MTCK/GPIO13/ADC2_CH4</text>
<text x="34" y="47.9">MTMS/GPIO14/ADC2_CH6</text>
<text x="76.1" y="42.8">ADC2_CH0/GPIO4</text>
<text x="85.9" y="47.9">GPIO18</text>
<text x="87.1" y="45.3">GPIO5</text>
<text x="34" y="50.4">MTDO/GPIO15/ADC2_CH3</text>
<text x="85.9" y="50.4">GPIO19</text>
<text x="85.9" y="52.9">GPIO21</text>
<text x="34" y="55.5">VDET_1/GPIO34/ADC1_CH6</text>
<text x="34" y="58">VDET_2/GPIO35/ADC1_CH7</text>
<text x="85.9" y="55.5">GPIO22</text>
<text x="85.9" y="58">GPIO23</text>
<text x="34" y="60.6">SENSOR_VP/GPIO36/ADC1_CH0</text>
<text x="34" y="63.1">SENSOR_VN/GPIO39/ADC1_CH3</text>
<text x="67.8" y="60.6">DAC_1/ADC2_CH8/GPIO25</text>
<text x="67.8" y="63.1">DAC_2/ADC2_CH9/GPIO26</text>
<text x="74.9" y="65.6">ADC2_CH7/GPIO27</text>
<text x="125.6" y="60.6">+450V</text>
<text x="244.8" y="72">GND</text>
<text x="76.7" y="75.8">SD_DATA0/GPIO7</text>
<text x="78.7" y="73.3">SD_CLK/GPIO6</text>
<text x="152.5" y="73.3">C1</text>
<text x="167.7" y="73.3">C2</text>
<text x="183" y="73.3">C3</text>
<text x="198.2" y="73.3">C4</text>
<text x="245.1" y="74.5">VCC</text>
<text x="75.5" y="83.4">SD_DATA3/GPIO10</text>
<text x="76.7" y="78.3">SD_DATA1/GPIO8</text>
<text x="76.7" y="80.9">SD_DATA2/GPIO9</text>
<text x="125.6" y="78.3">-450V</text>
<text x="203.2" y="78.3">GND1</text>
<text x="260.9" y="79.6">ST7789</text>
<text x="85.9" y="88.5">GPIO16</text>
<text x="88.8" y="86">CMD</text>
<text x="151.6" y="86.2">70TPS12</text>
<text x="166.9" y="86.2">70TPS12</text>
<text x="182.1" y="86.2">70TPS12</text>
<text x="197.4" y="86.2">70TPS12</text>
<text x="245.1" y="87.2">VCC</text>
<text x="64.4" y="91.7" transform="rotate(-90 64.4 91.7)">GND</text>
<text x="85.9" y="91">GPIO17</text>
<text x="61.5" y="101.2">GND</text>
<text x="65.7" y="96.1">U1</text>
<text x="65.7" y="98.7">ESP32-DevKitC</text>
<text x="151.1" y="96.1">L1</text>
<text x="166.4" y="96.1">L2</text>
<text x="181.6" y="96.1">L3</text>
<text x="196.9" y="96.1">L4</text>
<text x="194.5" y="118.7">22</text>
<text x="123.2" y="124.1">220R</text>
<text x="133.6" y="124.1">TLP627</text>
<text x="49.5" y="131.7">1M</text>
<text x="61.6" y="130.4">LM358</text>
<text x="203.2" y="126">18650</text>
<text x="59.8" y="135.5">+</text>
<text x="121.6" y="132.9">GND</text>
<text x="196.7" y="135.5">GND1</text>
<text x="49.5" y="139.3">24k5</text>
<text x="123.2" y="138">220R</text>
<text x="133.6" y="138">TLP627</text>
<text x="121.6" y="146.9">GND</text>
<text x="44.3" y="152">GND1</text>
<text x="77.5" y="150.7">GND1</text>
<text x="123.2" y="152">220R</text>
<text x="133.6" y="152">TLP627</text>
<text x="71.1" y="157.1">Voltmeter</text>
<text x="71.1" y="159.6">10v</text>
<text x="121.6" y="160.9">GND</text>
<text x="123.2" y="166">220R</text>
<text x="133.6" y="166">TLP627</text>
<text x="121.6" y="174.9">GND</text>
</g>
<g font-size="1.8" fill="#a90000">
<text x="31" y="29">2</text>
<text x="63.2" y="26.7" transform="rotate(-90 63.2 26.7)">19</text>
<text x="65.8" y="26.1" transform="rotate(-90 65.8 26.1)">1</text>
<text x="93.9" y="29">35</text>
<text x="31" y="34">7</text>
<text x="93.9" y="31.5">34</text>
<text x="136.9" y="31.8" transform="rotate(-90 136.9 31.8)">VCC</text>
<text x="139.4" y="31.9" transform="rotate(-90 139.4 31.9)">GND</text>
<text x="142" y="31.8" transform="rotate(-90 142 31.8)">OUT</text>
<text x="161" y="31.8" transform="rotate(-90 161 31.8)">VCC</text>
<text x="163.6" y="31.9" transform="rotate(-90 163.6 31.9)">GND</text>
<text x="166.1" y="31.8" transform="rotate(-90 166.1 31.8)">OUT</text>
<text x="185.2" y="31.8" transform="rotate(-90 185.2 31.8)">VCC</text>
<text x="187.7" y="31.9" transform="rotate(-90 187.7 31.9)">GND</text>
<text x="190.2" y="31.8" transform="rotate(-90 190.2 31.8)">OUT</text>
<text x="208" y="31.8" transform="rotate(-90 208 31.8)">VCC</text>
<text x="210.6" y="31.9" transform="rotate(-90 210.6 31.9)">GND</text>
<text x="213.1" y="31.8" transform="rotate(-90 213.1 31.8)">OUT</text>
<text x="30.4" y="41.7">13</text>
<text x="31" y="36.6">8</text>
<text x="93.9" y="36.6">25</text>
<text x="93.9" y="39.1">24</text>
<text x="93.9" y="41.7">26</text>
<text x="30.4" y="44.2">15</text>
<text x="30.4" y="46.7">12</text>
<text x="93.9" y="44.2">29</text>
<text x="93.9" y="46.7">30</text>
<text x="30.4" y="49.3">23</text>
<text x="93.9" y="49.3">31 gpio19</text>
<text x="93.9" y="51.8">33</text>
<text x="93.9" y="49.3">31</text>
<text x="31" y="54.4">5</text>
<text x="31" y="56.9">6</text>
<text x="31" y="59.4">3</text>
<text x="93.9" y="54.4">36</text>
<text x="93.9" y="56.9">37</text>
<text x="94.5" y="59.4">9</text>
<text x="31" y="62">4</text>
<text x="93.9" y="64.5">11 gpio27</text>
<text x="93.9" y="62">10</text>
<text x="93.9" y="64.5">11</text>
<text x="93.9" y="72.1">20</text>
<text x="93.9" y="74.7">21</text>
<text x="93.9" y="77.2">22</text>
<text x="252.8" y="75.9">SCL</text>
<text x="93.9" y="79.8">16</text>
<text x="93.9" y="82.3">17</text>
<text x="252.7" y="81">RES</text>
<text x="252.7" y="78.5">SDA</text>
<text x="253.3" y="83.6">DC</text>
<text x="93.9" y="84.8">18</text>
<text x="93.9" y="87.4">27</text>
<text x="93.9" y="89.9">28</text>
<text x="130.1" y="126.7">1</text>
<text x="142.8" y="126.7">4</text>
<text x="142.8" y="131.8">3</text>
<text x="57.7" y="134.4">3</text>
<text x="70.4" y="136.9">1</text>
<text x="57.7" y="139.4">2</text>
<text x="130.1" y="140.7">1</text>
<text x="142.8" y="140.7">4</text>
<text x="130.1" y="145.8">2</text>
<text x="142.8" y="145.8">3</text>
<text x="65.8" y="155.2" transform="rotate(-90 65.8 155.2)">+</text>
<text x="130.1" y="154.7">1</text>
<text x="142.8" y="154.7">4</text>
<text x="130.1" y="159.8">2</text>
<text x="142.8" y="159.8">3</text>
<text x="130.1" y="168.7">1</text>
<text x="142.8" y="168.7">4</text>
<text x="142.8" y="173.7">3</text>
</g>
<g font-size="1.8" fill="#0f0f0f">
<text x="23.8" y="33.9">gpio32</text>
<text x="143.5" y="35.2">gpio34</text>
<text x="167.6" y="35.2">gpio35</text>
<text x="191.8" y="35.2">gpio32</text>
<text x="214.6" y="35.2">gpio33</text>
<text x="23.8" y="36.5">gpio33</text>
<text x="23.8" y="46.6">gpio14</text>
<text x="23.8" y="54.3">gpio34</text>
<text x="23.8" y="56.8">gpio35</text>
<text x="94.5" y="59.4">9 gpio25</text>
<text x="154.6" y="64.8" transform="rotate(-90 154.6 64.8)">c1</text>
<text x="169.8" y="64.8" transform="rotate(-90 169.8 64.8)">c2</text>
<text x="185.1" y="64.8" transform="rotate(-90 185.1 64.8)">c3</text>
<text x="200.3" y="64.8" transform="rotate(-90 200.3 64.8)">c4</text>
<text x="246.1" y="75.9">gpio18</text>
<text x="139.9" y="79.7">T1</text>
<text x="155.1" y="79.7">T2</text>
<text x="170.3" y="79.7">T3</text>
<text x="185.6" y="79.7">T4</text>
<text x="246.1" y="78.4">gpio19</text>
<text x="246.1" y="83.5">gpio16</text>
<text x="246.1" y="80.9">gpio17</text>
<text x="149.5" y="104.1" transform="rotate(-90 149.5 104.1)">c1</text>
<text x="164.8" y="104.1" transform="rotate(-90 164.8 104.1)">c2</text>
<text x="180" y="104.1" transform="rotate(-90 180 104.1)">c3</text>
<text x="195.2" y="104.1" transform="rotate(-90 195.2 104.1)">c4</text>
<text x="46.6" y="124.4" transform="rotate(-90 46.6 124.4)">c1</text>
<text x="148.6" y="122.8">VCC2</text>
<text x="184.2" y="120.3">VCC2</text>
<text x="114" y="126.7">gpio14</text>
<text x="147.3" y="131.7">T1</text>
<text x="114" y="140.6">gpio27</text>
<text x="147.3" y="145.7">T2</text>
<text x="114" y="154.6">gpio26</text>
<text x="147.3" y="159.7">T3</text>
<text x="114" y="168.6">gpio25</text>
<text x="147.3" y="173.6">T4</text>
</g>
<g font-size="1.8" fill="#0000c2">
<text x="169.6" y="47.6">IR</text>
<text x="172.6" y="47.6">sensors</text>
<text x="251.3" y="94.8">display</text>
<text x="127.4" y="182.7">optical</text>
<text x="135.1" y="182.7">isolation</text>
</g>
<g font-size="1.8" fill="#ff0111">
<text x="162.3" y="109.3">HIGH</text>
<text x="168.1" y="109.3">VOLTAGE</text>
</g>
<g font-size="1.8" fill="#f01">
<text x="48.5" y="172.6">Voltage</text>
<text x="56.7" y="172.6">Divider</text>
<text x="64.4" y="172.6">(up</text>
<text x="68.7" y="172.6">to</text>
<text x="71.7" y="172.6">10</text>
<text x="75.3" y="172.6">V)</text>
</g>
</svg>
